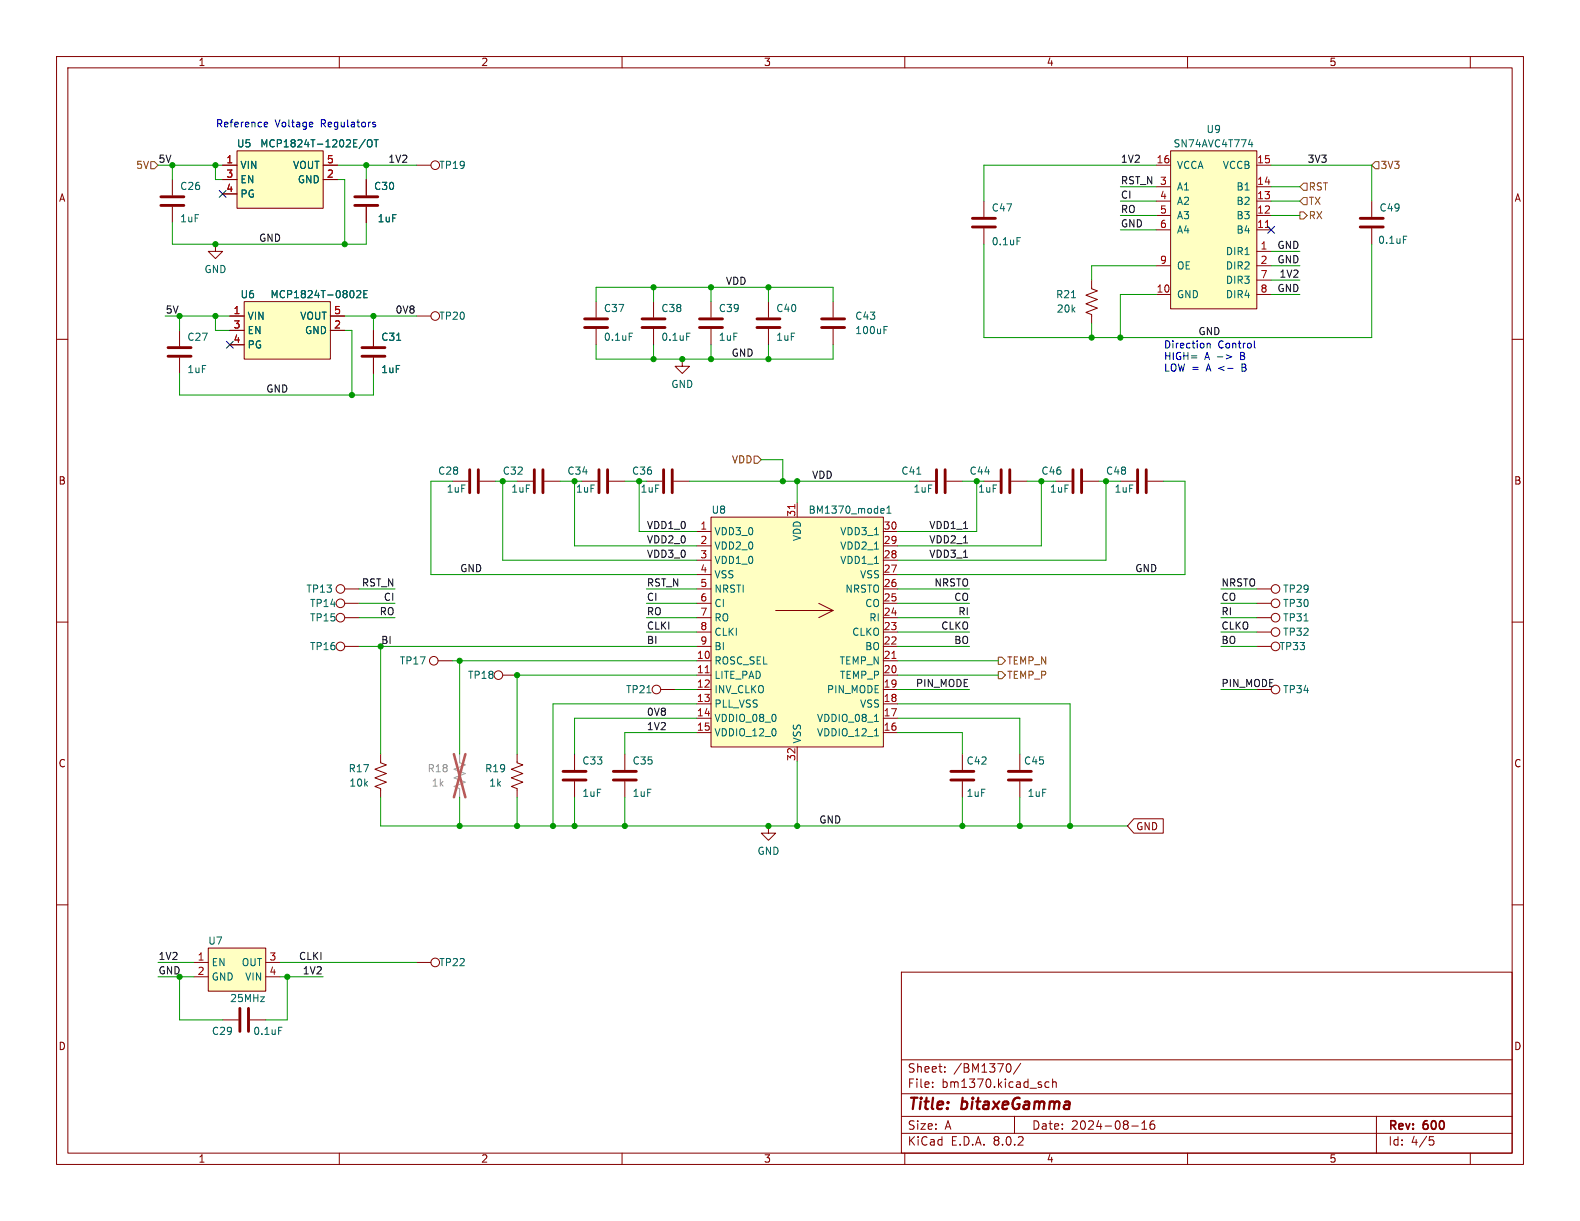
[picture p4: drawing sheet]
<svg xmlns="http://www.w3.org/2000/svg" width="279mm" height="216mm" viewBox="0 0 279 216" stroke-linecap="round" stroke-linejoin="round" font-family="sans-serif">
<g fill="none" stroke="#840000" stroke-width=".18">
<path d="M10 10h259.4v195.9h-259.4zM12 12h255.4v191.9h-255.4zM60 10v2M110 10v2M160 10v2M210 10v2M260 10v2M174 35.6v2.8M242.6 35.6v2.8M10 60h2M174 40.4v2.8M193 49.5v1.6l1.1 .3-2.1 .8 2.1 .8-2.1 .7 2.1 .8-2.1 .7 1 .4v1.6"/>
<path d="M242.6 40.4v2.8M267.4 60h2M10 110h2M61 104.1h2.5M61 114.3h2.5M61 109.2h2.5M222.2 104.1h2.6M267.4 110h2M10 160h2M267.4 160h2M159.4 171.9h108v32h-108zM159.4 197.4h108"/>
<path d="M159.4 193.4h108M159.4 187.4h108M164.9 192.1v.2M164.9 191.4v.1M167.1 189.4v.2M167.1 188.7v.1M178.3 188.1a.81 .81 0 0 1 .6 .6 .81 .81 0 0 1-.3 .8l-.3 .1M179.4 197.4v3M180.5 188l-1.3 1.9M185.5 191.4l-.4-.1-.3 .3v.4l.1 .2h.6M186.1 191.4l.3-.1 .3 .1 .1 .9M186.1 190.8v1.5"/>
<path d="M200.1 199.1h1.2M201.9 199.7h.9M201.9 198.6l.5-.4v1.5M204.1 198.2a.59 .59 0 0 0-.7 .6v.6l.1 .2 .4 .1 .2-.2 .1-.5-.1-.2h-.5l-.2 .2M243.4 197.4v6.5M60 203.9v2M110 203.9v2M159.4 200.4h108M160 203.9v2M210 203.9v2M252.8 201h.7M252.9 201.6h.4l.3 .2-.2 .6-.5 .1"/>
<path d="M260 203.9v2"/>
<circle cx="60.2" cy="109.2" r=".76"/>
<circle cx="60.2" cy="104.1" r=".76"/>
<circle cx="60.2" cy="114.3" r=".76"/>
<circle cx="225.6" cy="104.1" r=".76"/>
</g>
<path d="M172 38.6h4M240.5 38.6h4.1M172 40.1h4M240.5 40.1h4.1" fill="none" stroke="#840000" stroke-width=".51"/>
<path d="M179.8 42h.7M189.5 52.6h.7M248.2 41.8h.6" fill="none" stroke="#006464" stroke-width=".18"/>
<path d="M207 26.7h15.2v27.9h-15.2z" fill="#ffffc2"/>
<g fill="none" stroke="#840000" stroke-width=".18">
<path d="M204.5 38.1h2.5M204.5 35.6h2.5M204.5 33h2.5M204.5 29.2h2.5M207 26.7h15.2v27.9h-15.2zM222.2 38.1h2.6M222.2 35.6h2.6M222.2 33h2.6M222.2 29.2h2.6M66 58.4v2.8M204.5 52.1h2.5M204.5 40.6h2.5"/>
<path d="M204.5 47h2.5M222.2 44.5h2.6M222.2 52.1h2.6M222.2 40.6h2.6M222.2 47h2.6M222.2 49.5h2.6M66 63.2v2.8M91.4 133.4v1.5l1.1 .4-2.1 .7 2.1 .8-2.1 .7 2.1 .8-2.1 .8 1 .3v1.6M116.8 121.9h2.6M135.9 146.1v1.2h-1.3l1.3 1.3 1.3-1.3h-1.3"/>
<circle cx="116.1" cy="121.9" r=".76"/>
</g>
<path d="M223.8 40.2h.7" fill="none" stroke="#a90000" stroke-width=".18"/>
<path d="M221.1 24.6l-.3 1h.8M221.4 25.1v.9M70.1 60.2h.8M114.4 122.5h.7" fill="none" stroke="#006464" stroke-width=".18"/>
<path d="M64 63h4.1M64 61.5h4.1" fill="none" stroke="#840000" stroke-width=".51"/>
<path d="M125.7 91.4h30.5v40.7h-30.5z" fill="#ffffc2"/>
<g fill="none" stroke="#840000" stroke-width=".18">
<path d="M64.8 31.8v2.7M64.8 36.6v2.8M73.7 29.2h2.5M73.7 55.9h2.5M105.4 53.3v2.8M105.4 58.2v2.8M115.6 53.3v2.8M115.6 58.2v2.8M125.7 53.3v2.8M125.7 58.2v2.8M135.9 53.3v2.8M135.9 58.2v2.8"/>
<path d="M147.3 53.3v2.8M147.3 58.2v2.8M120.6 63.5v1.3h-1.2l1.2 1.2 1.3-1.2h-1.3M80 85.1h2.8M84.8 85.1h2.8M91.4 85.1h2.8M96.3 85.1h2.8M102.9 85.1h2.8M107.7 85.1h2.8M114.3 85.1h2.8M119.1 85.1h2.8M123.2 94h2.5"/>
<path d="M123.2 96.5h2.5M123.2 99.1h2.5M125.7 91.4h30.5v40.7h-30.5zM141 88.9v2.5M156.2 94h2.5M156.2 96.5h2.5M156.2 99.1h2.5M162.6 85.1h2.8M167.4 85.1h2.8M174 85.1h2.8M178.8 85.1h2.8M186.7 85.1h2.8"/>
<path d="M191.5 85.1h2.8M198.1 85.1h2.8M202.9 85.1h2.8M61 106.7h2.5M77.5 116.8h2.5M88.9 119.4h2.5M123.2 116.8h2.5M123.2 119.4h2.5M123.2 114.3h2.5M123.2 111.8h2.5M123.2 109.2h2.5M123.2 106.7h2.5"/>
<path d="M123.2 104.1h2.5M123.2 101.6h2.5M137.2 108h10.1M144.8 106.7l2.5 1.3M147.3 108l-2.5 1.2M156.2 116.8h2.5M156.2 119.4h2.5M156.2 114.3h2.5M156.2 111.8h2.5M156.2 109.2h2.5M156.2 106.7h2.5M156.2 104.1h2.5"/>
<path d="M156.2 101.6h2.5M222.2 114.3h2.6M222.2 111.8h2.6M222.2 109.2h2.6M222.2 106.7h2.6M101.6 133.4v2.7M101.6 138.2v2.8M110.5 133.4v2.7M110.5 138.2v2.8M123.2 121.9h2.5M123.2 124.5h2.5M123.2 127h2.5"/>
<path d="M123.2 129.5h2.5M141 132.1v2.5M156.2 121.9h2.5M156.2 124.5h2.5M156.2 127h2.5M156.2 129.5h2.5M170.2 133.4v2.7M170.2 138.2v2.8M180.3 133.4v2.7M180.3 138.2v2.8M73.7 170.2h2.5"/>
<circle cx="77" cy="29.2" r=".76"/>
<circle cx="77" cy="55.9" r=".76"/>
<circle cx="60.2" cy="106.7" r=".76"/>
<circle cx="76.7" cy="116.8" r=".76"/>
<circle cx="88.1" cy="119.4" r=".76"/>
<circle cx="225.6" cy="109.2" r=".76"/>
<circle cx="225.6" cy="106.7" r=".76"/>
<circle cx="225.6" cy="114.3" r=".76"/>
<circle cx="225.6" cy="111.8" r=".76"/>
<circle cx="225.6" cy="121.9" r=".76"/>
<circle cx="77" cy="170.2" r=".76"/>
</g>
<path d="M140.6 89.2v.7M124.7 119h.7M157.7 116.4h.7" fill="none" stroke="#a90000" stroke-width=".18"/>
<path d="M111.3 58.9h.6M121.4 58.9h.6M156.3 58.3h.4M156.3 57.7h.6M155.9 89.9l.4 .1 .1 .2-.7 .1M156.3 90.7h-.4M156.8 90.7h.8M156.8 89.8l.4-.3v1.2M162.1 83.9h.7M230.6 109.8h.7M154.6 130.1h.8M154.6 127.6h.8" fill="none" stroke="#006464" stroke-width=".18"/>
<g fill="none" stroke="#840000" stroke-width=".51">
<path d="M62.7 36.3h4.1M62.7 34.8h4.1M103.4 57.9h4M103.4 56.4h4M113.5 57.9h4.1M113.5 56.4h4.1M123.7 57.9h4.1M123.7 56.4h4.1M133.9 57.9h4M133.9 56.4h4M145.3 57.9h4.1M145.3 56.4h4.1"/>
<path d="M83.1 83.1v4M84.6 83.1v4M94.5 83.1v4M96 83.1v4M105.9 83.1v4M107.4 83.1v4M117.3 83.1v4M118.9 83.1v4M165.6 83.1v4M167.1 83.1v4M177 83.1v4M178.6 83.1v4"/>
<path d="M189.7 83.1v4M191.3 83.1v4M201.2 83.1v4M202.7 83.1v4M99.6 137.9h4M99.6 136.4h4M108.5 137.9h4M108.5 136.4h4M168.1 137.9h4.1M168.1 136.4h4.1M178.3 137.9h4.1M178.3 136.4h4.1"/>
</g>
<path d="M41.9 26.7h15.2v10.1h-15.2z" fill="#ffffc2"/>
<path d="M39.4 29.2h2.5M39.4 31.8h2.5M39.4 34.3h2.5M41.9 26.7h15.2v10.1h-15.2zM57.1 29.2h2.6M57.1 31.8h2.6M39.4 180.3h2.8M44.2 180.3h2.8" fill="none" stroke="#840000" stroke-width=".18"/>
<path d="M64.6 24.6l-1.1 1.7M65 24.9l.3-.2a.43 .43 0 0 1 .5 .4v.5a.42 .42 0 0 1-.4 .4 .42 .42 0 0 1-.4-.4zM66.2 24.7h.7M66.5 24.7v1.3M49.3 181.6h.6" fill="none" stroke="#006464" stroke-width=".18"/>
<path d="M42.4 178.3v4.1M43.9 178.3v4.1" fill="none" stroke="#840000" stroke-width=".51"/>
<path d="M43.2 53.3h15.2v10.2h-15.2z" fill="#ffffc2"/>
<path d="M30.5 31.8v2.7M30.5 36.6v2.8M31.7 58.4v2.8M38.1 43.2v1.3h-1.3l1.3 1.2 1.3-1.2h-1.3M40.6 55.9h2.6M40.6 58.4h2.6M43.2 53.3h15.2v10.2h-15.2zM58.4 55.9h2.6M58.4 58.4h2.6M31.7 63.2v2.8M40.6 61h2.6M67.3 133.4v1.5l1 .4-2 .7 2 .8-2 .7 2 .8-2 .8 1 .3v1.6" fill="none" stroke="#840000" stroke-width=".18"/>
<path d="M63.1 51.5l.5-.1 .2 .3-.8 .9h.8M64.3 52h.5M65 51.4h-.7v1.2h.7" fill="none" stroke="#006464" stroke-width=".18"/>
<path d="M28.4 36.3h4.1M28.4 34.8h4.1M29.7 63h4.1M29.7 61.5h4.1" fill="none" stroke="#840000" stroke-width=".51"/>
<path d="M81.3 133.4v1.5l1 .4-2 .7 2 .8-2 .7 2 .8-2 .8 1 .3v1.6" fill="none" stroke="#a1a1a1" stroke-width=".18"/>
<path d="M80.3 133.4l2 7.6M82.3 133.4l-2 7.6" fill="none" stroke="#e75356" stroke-width=".46"/>
<path d="M36.8 167.6h10.2v7.7h-10.2z" fill="#ffffc2"/>
<g fill="none" stroke="#840000" stroke-width=".18">
<path d="M39.4 29.2h2.5M39.4 31.8h2.5M39.4 34.3h2.5M57.1 29.2h2.6M57.1 31.8h2.6M64.8 31.8v2.7M64.8 36.6v2.8M40.6 55.9h2.6M40.6 58.4h2.6M58.4 55.9h2.6M58.4 58.4h2.6M66 58.4v2.8"/>
<path d="M40.6 61h2.6M66 63.2v2.8M200.5 144.8h5.2v2.5h-5.2l-1.1-1.2zM34.3 170.2h2.5M34.3 172.7h2.5M36.8 167.6h10.2v7.7h-10.2zM47 170.2h2.5M47 172.7h2.5"/>
</g>
<path d="M26.7 28.6h.6l.6 .6-.6 .6h-.6zM229.9 37.5h.6l.6 .6-.6 .6h-.6zM229.9 35.6l.6-.7h.6v1.3h-.6zM230.5 32.4h.6v1.3h-.6l-.6-.7zM243.2 28.6h.6v1.2h-.6l-.6-.6zM133.3 80.6h.7l.6 .7-.6 .6h-.7zM176.5 116.2h.7l.6 .6-.6 .7h-.7zM176.5 118.7h.7l.6 .7-.6 .6h-.7z" fill="none" stroke="#725600" stroke-width=".18"/>
<path d="M46.8 22.4h.5M46.8 21.7l.4-.1 .1 .3-.6 .1M55.1 21.6l.2 .3-.6 .1M55.3 22.4h-.2M65.9 21.8l.5 .4-.1 .2h-.4M66.4 21.7l-.3-.1-.2 .2M213.5 60.7v.8M213.5 60.8l.1-.1 .3 .1 .1 .7M216.8 62.7l1 .4-1 .4M217.1 65.1h1M221.8 60.3v1.1l.2 .1" fill="none" stroke="#0000c2" stroke-width=".18"/>
<g fill="none" stroke="#009600" stroke-width=".18">
<path d="M30.5 39.4v3.8h34.3v-3.8M38.1 29.2v2.6h1.3M39.4 29.2h-8.9v2.6M59.7 31.8h1.3v11.4M59.7 29.2h14M64.8 29.2v2.6M198.1 35.6h6.4M198.1 33h6.4M198.1 38.1h6.4M204.5 29.2h-30.5v6.4M224.8 29.2h17.8v6.4M224.8 35.6h5.1"/>
<path d="M224.8 33h5.1M224.8 38.1h5.1M38.1 55.9v2.5h2.5M40.6 55.9h-8.9v2.5M61 58.4h1.2v11.5M61 55.9h12.7M66 55.9v2.5M105.4 53.3v-2.5h41.9v2.5M115.6 50.8v2.5M125.7 50.8v2.5M135.9 50.8v2.5M174 43.2v16.5h68.6v-16.5"/>
<path d="M193 57.2v2.5M198.1 40.6h6.4M204.5 52.1h-6.4v7.6M204.5 47h-11.5v2.5M224.8 47h5.1M224.8 44.5h5.1M224.8 49.5h5.1M224.8 52.1h5.1M31.7 66v3.9h34.3v-3.9M105.4 61v2.5h41.9v-2.5M115.6 61v2.5M125.7 61v2.5"/>
<path d="M135.9 61v2.5M80 85.1h-3.8v16.5h47M87.6 85.1h3.8M88.9 85.1v14h34.3M99.1 85.1h3.8M101.6 85.1v11.4h21.6M110.5 85.1h3.8M113 85.1v8.9h10.2M121.9 85.1h40.7M134.6 81.3h3.8v3.8M141 85.1v3.8M170.2 85.1h3.8"/>
<path d="M172.7 85.1v8.9h-14M181.6 85.1h5.1M184.1 85.1v11.4h-25.4M194.3 85.1h3.8M195.6 85.1v14h-36.9M205.7 85.1h3.8v16.5h-50.8M63.5 106.7h6.3M63.5 109.2h6.3M63.5 114.3h59.7M63.5 104.1h6.3M67.3 114.3v19.1M80 116.8h43.2"/>
<path d="M81.3 116.8v16.6M114.3 106.7h8.9M114.3 109.2h8.9M114.3 111.8h8.9M114.3 104.1h8.9M123.2 119.4h-31.8v14M158.7 106.7h12.7M158.7 109.2h12.7M158.7 111.8h12.7M158.7 119.4h17.8M158.7 114.3h12.7M158.7 104.1h12.7"/>
<path d="M158.7 116.8h17.8M215.9 106.7h6.3M215.9 109.2h6.3M215.9 111.8h6.3M215.9 114.3h6.3M215.9 104.1h6.3M119.4 121.9h3.8M123.2 129.5h-12.7v3.9M123.2 124.5h-25.4v21.6M123.2 127h-21.6v6.4M141 134.6v11.5M158.7 127h21.6v6.4"/>
<path d="M158.7 129.5h11.5v3.9M158.7 121.9h12.7M158.7 124.5h30.5v21.6M215.9 121.9h6.3M67.3 141v5.1h132.1M81.3 141v5.1M91.4 141v5.1M101.6 141v5.1M110.5 141v5.1M170.2 141v5.1M180.3 141v5.1M27.9 172.7h6.4"/>
<path d="M27.9 170.2h6.4M31.7 172.7v7.6h7.7M49.5 172.7h7.6M49.5 170.2h24.2M50.8 172.7v7.6h-3.8"/>
</g>
<path d="M38.8 33.7l1.2 1.2M40 33.7l-1.2 1.2M224.2 40l1.2 1.2M225.4 40l-1.2 1.2M40 60.4l1.2 1.2M41.2 60.4l-1.2 1.2" fill="none" stroke="#000084" stroke-width=".18"/>
<path d="M64.6 24.6l-1.1 1.7M65 24.9l.3-.2a.43 .43 0 0 1 .5 .4v.5a.42 .42 0 0 1-.4 .4 .42 .42 0 0 1-.4-.4zM66.2 24.7h.7M66.5 24.7v1.3M63.1 51.5l.5-.1 .2 .3-.8 .9h.8M64.3 52h.5M65 51.4h-.7v1.2h.7M70.1 60.2h.8" fill="none" stroke="#006464" stroke-width=".18"/>
<g fill="#009600" stroke="#009600" stroke-width=".18">
<circle cx="62.2" cy="69.9" r=".46"/>
<circle cx="66" cy="55.9" r=".46"/>
<circle cx="64.8" cy="29.2" r=".46"/>
<circle cx="115.6" cy="63.5" r=".46"/>
<circle cx="101.6" cy="85.1" r=".46"/>
<circle cx="113" cy="85.1" r=".46"/>
<circle cx="88.9" cy="85.1" r=".46"/>
<circle cx="67.3" cy="114.3" r=".46"/>
<circle cx="91.4" cy="146.1" r=".46"/>
<circle cx="50.8" cy="172.7" r=".46"/>
<circle cx="81.3" cy="146.1" r=".46"/>
<circle cx="81.3" cy="116.8" r=".46"/>
<circle cx="91.4" cy="119.4" r=".46"/>
<circle cx="31.7" cy="172.7" r=".46"/>
<circle cx="38.1" cy="43.2" r=".46"/>
<circle cx="38.1" cy="55.9" r=".46"/>
<circle cx="31.7" cy="55.9" r=".46"/>
<circle cx="61" cy="43.2" r=".46"/>
<circle cx="38.1" cy="29.2" r=".46"/>
<circle cx="30.5" cy="29.2" r=".46"/>
<circle cx="110.5" cy="146.1" r=".46"/>
<circle cx="101.6" cy="146.1" r=".46"/>
<circle cx="97.8" cy="146.1" r=".46"/>
<circle cx="189.2" cy="146.1" r=".46"/>
<circle cx="180.3" cy="146.1" r=".46"/>
<circle cx="120.6" cy="63.5" r=".46"/>
<circle cx="125.7" cy="63.5" r=".46"/>
<circle cx="195.6" cy="85.1" r=".46"/>
<circle cx="125.7" cy="50.8" r=".46"/>
<circle cx="115.6" cy="50.8" r=".46"/>
<circle cx="135.9" cy="50.8" r=".46"/>
<circle cx="198.1" cy="59.7" r=".46"/>
<circle cx="193" cy="59.7" r=".46"/>
<circle cx="170.2" cy="146.1" r=".46"/>
<circle cx="135.9" cy="63.5" r=".46"/>
<circle cx="138.4" cy="85.1" r=".46"/>
<circle cx="141" cy="85.1" r=".46"/>
<circle cx="135.9" cy="146.1" r=".46"/>
<circle cx="141" cy="146.1" r=".46"/>
<circle cx="172.7" cy="85.1" r=".46"/>
<circle cx="184.1" cy="85.1" r=".46"/>
</g>
<g font-size="2.8" fill="#840000">
<text x="160.4" y="196.8">Title:</text>
<text x="170.1" y="196.8">bitaxeGamma</text>
</g>
<g font-size="2.1" fill="#840000">
<text x="160.4" y="189.9">Sheet:</text>
<text x="168.6" y="189.9">/BM1370/</text>
<text x="160.4" y="192.6">File:</text>
<text x="166.5" y="192.6">bm1370.kicad_sch</text>
<text x="160.4" y="202.8">KiCad</text>
<text x="160.4" y="200">Size:</text>
<text x="167.1" y="200">A</text>
<text x="168.1" y="202.8">E.D.A.</text>
<text x="175.7" y="202.8">8.0.2</text>
<text x="182.4" y="200">Date:</text>
<text x="189.4" y="200">2024-08-16</text>
<text x="245.4" y="200.2">Rev:</text>
<text x="245.4" y="202.8">Id:</text>
<text x="249.5" y="202.8">4/5</text>
<text x="251.8" y="200.2">600</text>
</g>
<g font-size="1.8" fill="#840000">
<text x="35" y="11.9">1</text>
<text x="85" y="11.9">2</text>
<text x="135" y="11.9">3</text>
<text x="185" y="11.9">4</text>
<text x="235" y="11.9">5</text>
<text x="10.3" y="35.9">A</text>
<text x="267.7" y="35.9">A</text>
<text x="10.3" y="85.9">B</text>
<text x="267.7" y="85.9">B</text>
<text x="10.3" y="135.9">C</text>
<text x="267.7" y="135.9">C</text>
<text x="200.8" y="147">GND</text>
<text x="10.3" y="185.9">D</text>
<text x="267.7" y="185.9">D</text>
<text x="35" y="205.8">1</text>
<text x="85" y="205.8">2</text>
<text x="135" y="205.8">3</text>
<text x="185" y="205.8">4</text>
<text x="235" y="205.8">5</text>
</g>
<g font-size="1.8" fill="#0000c2">
<text x="38.1" y="22.6">Reference</text>
<text x="48.6" y="22.6">Voltage</text>
<text x="56.8" y="22.6">Regulators</text>
<text x="205.7" y="61.7">Direction</text>
<text x="205.7" y="63.7">HIGH=</text>
<text x="205.7" y="65.8">LOW =</text>
<text x="213" y="63.7">A -&gt;</text>
<text x="213.5" y="65.8">A &lt;-</text>
<text x="215.4" y="61.7">Control</text>
<text x="219.6" y="63.7">B</text>
<text x="220" y="65.8">B</text>
</g>
<g font-size="1.8" fill="#006464">
<text x="213.3" y="23.7">U9</text>
<text x="41.8" y="26.3">U5</text>
<text x="45.9" y="26.3">MCP1824T-1202E/OT</text>
<text x="207.4" y="26.3">SN74AVC4T774</text>
<text x="31.8" y="33.8">C26</text>
<text x="42.4" y="30.1">VIN</text>
<text x="42.4" y="32.6">EN</text>
<text x="42.4" y="35.2">PG</text>
<text x="51.7" y="30.1">VOUT</text>
<text x="52.6" y="32.6">GND</text>
<text x="66" y="33.8">C30</text>
<text x="77.6" y="30.1">TP19</text>
<text x="208" y="30.1">VCCA</text>
<text x="208" y="33.9">A1</text>
<text x="216.1" y="30.1">VCCB</text>
<text x="218.6" y="33.9">B1</text>
<text x="31.8" y="39.5">1uF</text>
<text x="66.7" y="39.5">1uF</text>
<text x="175.3" y="37.6">C47</text>
<text x="208" y="36.4">A2</text>
<text x="208" y="39">A3</text>
<text x="208" y="41.5">A4</text>
<text x="218.6" y="41.5">B4</text>
<text x="218.6" y="39">B3</text>
<text x="218.6" y="36.4">B2</text>
<text x="243.8" y="37.6">C49</text>
<text x="175.3" y="43.6">0.1uF</text>
<text x="208" y="47.9">OE</text>
<text x="216.7" y="45.3">DIR1</text>
<text x="216.7" y="47.9">DIR2</text>
<text x="243.6" y="43.3">0.1uF</text>
<text x="36.1" y="48.5">GND</text>
<text x="42.4" y="52.9">U6</text>
<text x="47.7" y="52.9">MCP1824T-0802E</text>
<text x="186.6" y="52.9">R21</text>
<text x="208" y="52.9">GND</text>
<text x="216.7" y="50.4">DIR3</text>
<text x="216.7" y="52.9">DIR4</text>
<text x="43.7" y="56.7">VIN</text>
<text x="43.7" y="59.3">EN</text>
<text x="53" y="56.7">VOUT</text>
<text x="53.8" y="59.3">GND</text>
<text x="77.6" y="56.7">TP20</text>
<text x="106.7" y="55.4">C37</text>
<text x="116.8" y="55.4">C38</text>
<text x="127" y="55.4">C39</text>
<text x="137.2" y="55.4">C40</text>
<text x="151.1" y="59.3">100uF</text>
<text x="151.1" y="56.7">C43</text>
<text x="186.8" y="55.5">20k</text>
<text x="33" y="60.5">C27</text>
<text x="43.7" y="61.8">PG</text>
<text x="67.3" y="60.5">C31</text>
<text x="106.7" y="60.5">0.1uF</text>
<text x="116.8" y="60.5">0.1uF</text>
<text x="127" y="60.5">1uF</text>
<text x="137.2" y="60.5">1uF</text>
<text x="33" y="66.2">1uF</text>
<text x="67.3" y="66.2">1uF</text>
<text x="118.6" y="68.8">GND</text>
<text x="77.4" y="84.1">C28</text>
<text x="78.9" y="87.3">1uF</text>
<text x="88.8" y="84.1">C32</text>
<text x="90.3" y="87.3">1uF</text>
<text x="100.2" y="84.1">C34</text>
<text x="101.8" y="87.3">1uF</text>
<text x="111.7" y="84.1">C36</text>
<text x="113.2" y="87.3">1uF</text>
<text x="159.3" y="84.1">C41</text>
<text x="161.4" y="87.3">1uF</text>
<text x="171.4" y="84.1">C44</text>
<text x="172.9" y="87.3">1uF</text>
<text x="184.1" y="84.1">C46</text>
<text x="185.6" y="87.3">1uF</text>
<text x="195.5" y="84.1">C48</text>
<text x="197" y="87.3">1uF</text>
<text x="125.7" y="91">U8</text>
<text x="126.2" y="94.8">VDD3_0</text>
<text x="141.8" y="95.8" transform="rotate(-90 141.8 95.8)">VDD</text>
<text x="142.9" y="91">BM1370_mode1</text>
<text x="148.5" y="94.8">VDD3_1</text>
<text x="126.2" y="97.4">VDD2_0</text>
<text x="126.2" y="99.9">VDD1_0</text>
<text x="148.5" y="99.9">VDD1_1</text>
<text x="148.5" y="97.4">VDD2_1</text>
<text x="54.1" y="105">TP13</text>
<text x="54.7" y="107.5">TP14</text>
<text x="126.2" y="102.5">VSS</text>
<text x="126.2" y="105">NRSTI</text>
<text x="126.2" y="107.5">CI</text>
<text x="149.4" y="105">NRSTO</text>
<text x="152" y="102.5">VSS</text>
<text x="152.9" y="107.5">CO</text>
<text x="226.8" y="105">TP29</text>
<text x="226.8" y="107.5">TP30</text>
<text x="54.7" y="110.1">TP15</text>
<text x="126.2" y="110.1">RO</text>
<text x="126.2" y="112.6">CLKI</text>
<text x="150.6" y="112.6">CLKO</text>
<text x="153.6" y="110.1">RI</text>
<text x="226.8" y="110.1">TP31</text>
<text x="226.8" y="112.6">TP32</text>
<text x="54.7" y="115.2">TP16</text>
<text x="70.6" y="117.7">TP17</text>
<text x="126.2" y="117.7">ROSC_SEL</text>
<text x="126.2" y="115.2">BI</text>
<text x="148.4" y="117.7">TEMP_N</text>
<text x="152.9" y="115.2">BO</text>
<text x="226.2" y="115.2">TP33</text>
<text x="82.7" y="120.2">TP18</text>
<text x="110.6" y="122.8">TP21</text>
<text x="126.2" y="120.2">LITE_PAD</text>
<text x="126.2" y="122.8">INV_CLKO</text>
<text x="126.2" y="125.3">PLL_VSS</text>
<text x="146.1" y="122.8">PIN_MODE</text>
<text x="148.4" y="120.2">TEMP_P</text>
<text x="152" y="125.3">VSS</text>
<text x="226.8" y="122.8">TP34</text>
<text x="126.2" y="127.9">VDDIO_08_0</text>
<text x="126.2" y="130.4">VDDIO_12_0</text>
<text x="141.8" y="131.6" transform="rotate(-90 141.8 131.6)">VSS</text>
<text x="144.4" y="130.4">VDDIO_12_1</text>
<text x="144.4" y="127.9">VDDIO_08_1</text>
<text x="61.6" y="136.8">R17</text>
<text x="85.7" y="136.8">R19</text>
<text x="102.9" y="135.4">C33</text>
<text x="111.8" y="135.4">C35</text>
<text x="170.8" y="135.4">C42</text>
<text x="181" y="135.4">C45</text>
<text x="61.7" y="139.3">10k</text>
<text x="86.4" y="139.3">1k</text>
<text x="102.9" y="141.1">1uF</text>
<text x="111.8" y="141.1">1uF</text>
<text x="170.8" y="141.1">1uF</text>
<text x="181.6" y="141.1">1uF</text>
<text x="133.9" y="151.4">GND</text>
<text x="36.7" y="167.2">U7</text>
<text x="37.3" y="171">EN</text>
<text x="37.3" y="173.6">GND</text>
<text x="42.7" y="171">OUT</text>
<text x="43.3" y="173.6">VIN</text>
<text x="77.6" y="171">TP22</text>
<text x="40.6" y="177.4">25MHz</text>
<text x="37.4" y="183.2">C29</text>
<text x="44.7" y="183.2">0.1uF</text>
</g>
<g font-size="1.8" fill="#009600">
<text x="27.9" y="28.9">5V</text>
<text x="29.2" y="55.5">5V</text>
</g>
<g font-size="1.8" fill="#a90000">
<text x="39.9" y="29">1</text>
<text x="57.7" y="29">5</text>
<text x="204.4" y="29">16</text>
<text x="222.2" y="29">15</text>
<text x="39.9" y="31.5">3</text>
<text x="39.9" y="34">4</text>
<text x="57.7" y="31.5">2</text>
<text x="205" y="35.3">4</text>
<text x="222.2" y="35.3">13</text>
<text x="222.2" y="32.8">14</text>
<text x="205" y="37.8">5</text>
<text x="205" y="40.4">6</text>
<text x="222.2" y="40.4">11</text>
<text x="222.2" y="37.8">12</text>
<text x="205" y="46.7">9</text>
<text x="222.8" y="44.2">1</text>
<text x="222.8" y="46.7">2</text>
<text x="204.4" y="51.8">10</text>
<text x="222.8" y="49.3">7</text>
<text x="222.8" y="51.8">8</text>
<text x="41.2" y="55.6">1</text>
<text x="41.2" y="58.2">3</text>
<text x="59" y="58.2">2</text>
<text x="59" y="55.6">5</text>
<text x="41.2" y="60.7">4</text>
<text x="123.8" y="93.7">1</text>
<text x="140.7" y="91.5" transform="rotate(-90 140.7 91.5)">31</text>
<text x="156.2" y="93.7">30</text>
<text x="123.8" y="96.3">2</text>
<text x="123.8" y="98.8">3</text>
<text x="123.8" y="101.3">4</text>
<text x="156.2" y="101.3">27</text>
<text x="156.2" y="98.8">28</text>
<text x="156.2" y="96.3">29</text>
<text x="123.8" y="103.9">5</text>
<text x="123.8" y="106.4">6</text>
<text x="156.2" y="106.4">25</text>
<text x="156.2" y="103.9">26</text>
<text x="123.8" y="109">7</text>
<text x="123.8" y="111.5">8</text>
<text x="156.2" y="111.5">23</text>
<text x="156.2" y="109">24</text>
<text x="123.1" y="116.6">10</text>
<text x="123.1" y="119.1">11</text>
<text x="123.8" y="114">9</text>
<text x="156.2" y="119.1">20</text>
<text x="156.2" y="116.6">21</text>
<text x="156.2" y="114">22</text>
<text x="123.1" y="121.7">12</text>
<text x="123.1" y="124.2">13</text>
<text x="156.2" y="124.2">18</text>
<text x="156.2" y="121.7">19</text>
<text x="123.1" y="126.7">14</text>
<text x="123.1" y="129.3">15</text>
<text x="156.2" y="129.3">16</text>
<text x="156.2" y="126.7">17</text>
<text x="140.7" y="134.7" transform="rotate(-90 140.7 134.7)">32</text>
<text x="34.9" y="169.9">1</text>
<text x="34.9" y="172.5">2</text>
<text x="47.6" y="169.9">3</text>
<text x="47.6" y="172.5">4</text>
</g>
<g font-size="1.8" fill="#0f0f0f">
<text x="68.6" y="28.9">1V2</text>
<text x="198.1" y="28.9">1V2</text>
<text x="231.1" y="28.9">3V3</text>
<text x="198.1" y="32.7">RST_N 3</text>
<text x="198.1" y="35.2">CI</text>
<text x="198.1" y="37.8">RO</text>
<text x="198.1" y="40.3">GND</text>
<text x="45.7" y="42.8">GND</text>
<text x="225.8" y="44.1">GND</text>
<text x="225.8" y="46.6">GND</text>
<text x="128.3" y="50.5">VDD</text>
<text x="225.8" y="51.7">GND</text>
<text x="226.2" y="49.2">1V2</text>
<text x="69.8" y="55.5">0V8</text>
<text x="211.8" y="59.3">GND</text>
<text x="129.3" y="63.2">GND</text>
<text x="47" y="69.5">GND</text>
<text x="143.5" y="84.7">VDD</text>
<text x="114.3" y="93.6">VDD1_0</text>
<text x="164.2" y="93.6">VDD1_1</text>
<text x="81.3" y="101.3">GND</text>
<text x="114.3" y="98.7">VDD3_0</text>
<text x="114.3" y="96.2">VDD2_0</text>
<text x="164.2" y="96.2">VDD2_1</text>
<text x="164.2" y="98.7">VDD3_1</text>
<text x="200.7" y="101.3">GND</text>
<text x="63.9" y="103.8">RST_N</text>
<text x="67.8" y="106.3">CI</text>
<text x="114.3" y="103.8">RST_N</text>
<text x="114.3" y="106.3">CI</text>
<text x="165.1" y="103.8">NRSTO</text>
<text x="168.6" y="106.3">CO</text>
<text x="215.9" y="103.8">NRSTO</text>
<text x="215.9" y="106.3">CO</text>
<text x="67" y="108.9">RO</text>
<text x="67.3" y="114">BI</text>
<text x="114.3" y="114">BI</text>
<text x="114.3" y="111.4">CLKI</text>
<text x="114.3" y="108.9">RO</text>
<text x="166.3" y="111.4">CLKO</text>
<text x="168.6" y="114">BO</text>
<text x="169.4" y="108.9">RI</text>
<text x="215.9" y="111.4">CLKO</text>
<text x="215.9" y="108.9">RI</text>
<text x="215.9" y="114">BO</text>
<text x="161.9" y="121.6">PIN_MODE</text>
<text x="215.9" y="121.6">PIN_MODE</text>
<text x="114.3" y="126.7">0V8</text>
<text x="114.3" y="129.2">1V2</text>
<text x="144.8" y="145.7">GND</text>
<text x="27.9" y="172.4">GND</text>
<text x="27.9" y="169.8">1V2</text>
<text x="52.8" y="169.8">CLKI</text>
<text x="53.4" y="172.4">1V2</text>
</g>
<g font-size="1.8" fill="#725600">
<text x="24" y="30.1">5V</text>
<text x="231.3" y="33.9">RST</text>
<text x="244" y="30.1">3V3</text>
<text x="231.3" y="39">RX</text>
<text x="231.3" y="36.4">TX</text>
<text x="129.3" y="82.1">VDD</text>
<text x="178" y="117.7">TEMP_N</text>
<text x="178" y="120.2">TEMP_P</text>
</g>
<g font-size="1.8" fill="#989898">
<text x="75.5" y="136.8">R18</text>
<text x="76.2" y="139.3">1k</text>
</g>
</svg>
